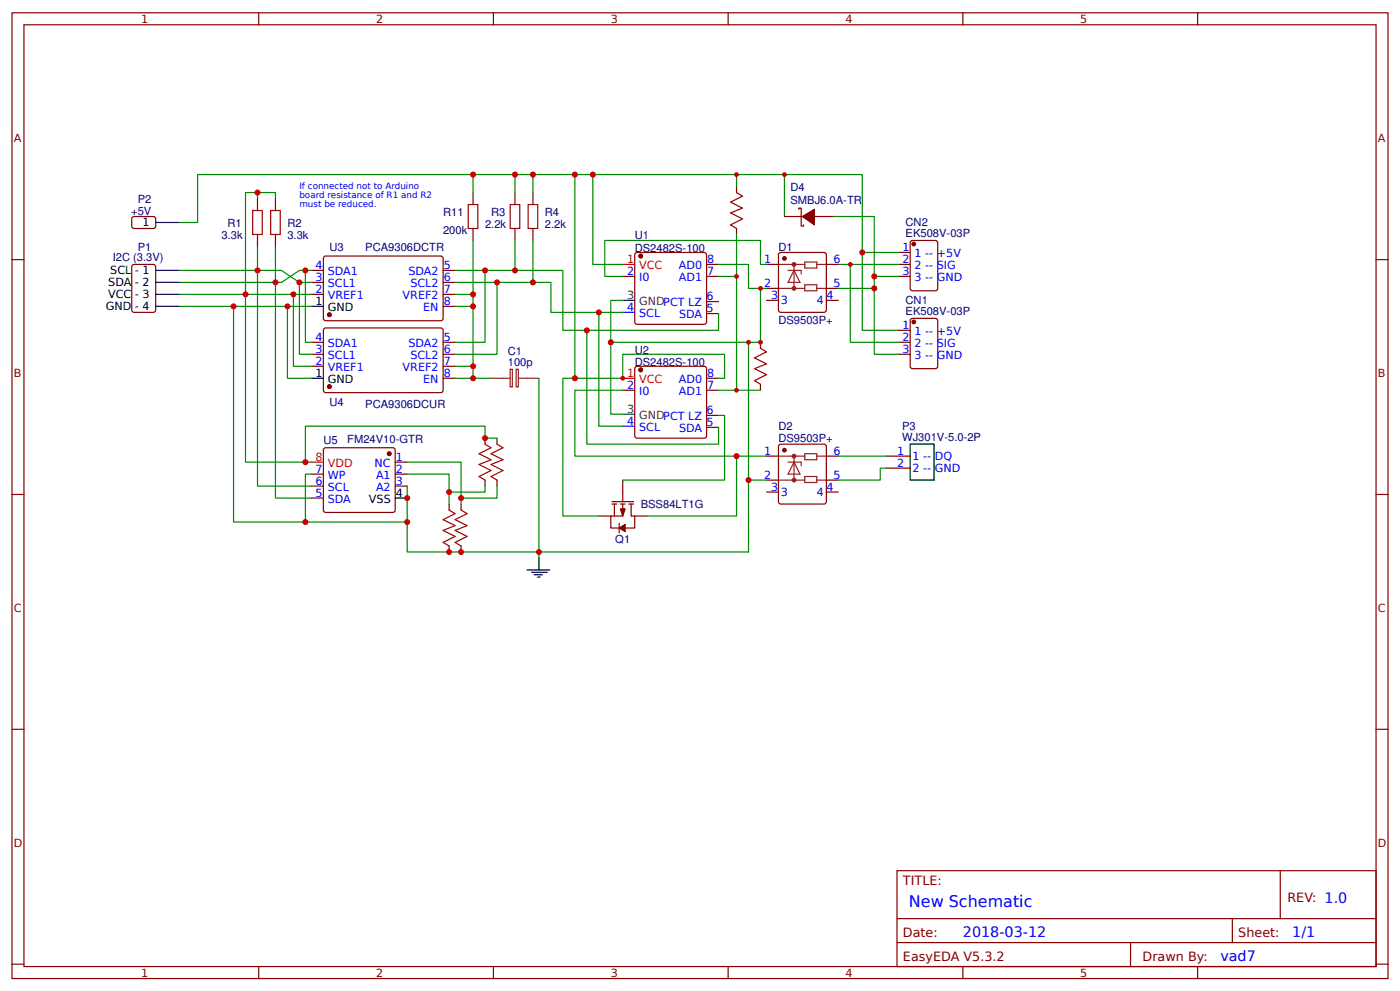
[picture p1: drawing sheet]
<svg xmlns="http://www.w3.org/2000/svg" width="309mm" height="219mm" viewBox="0 0 309 219" stroke-linecap="round" stroke-linejoin="round" font-family="sans-serif">
<g fill="none" stroke="#800" stroke-width=".26">
<path d="M2.6 2.8h304.1v213.3h-304.1zM5.3 5.5h298.7v207.9h-298.7zM57.1 2.8v2.7M109 2.8v2.7M160.9 2.8v2.7M212.7 2.8v2.7M264.6 2.8v2.7M2.6 57.3h2.7M29.4 58.5l4.5-.1 .4 .3 .1 9.7-.3 .5-4.5 .1-.4-.3-.1-9.8zM68.8 59.7h2.6M71.7 56.6h25.9l.3 .5-.1 13.5-.4 .2h-25.7l-.3-.5v-13.2zM97.9 59.7h2.6"/>
<path d="M140.5 55.8l15.1-.1 .4 .3 .1 15.1-.3 .5h-15l-.5-.2-.1-15.1zM156.1 58.4h2.6M304 57.3h2.7M68.8 65h2.6M68.8 62.4h2.6M97.9 65h2.6M97.9 62.4h2.6M97.9 67.7h2.6M137.6 61h2.6M156.1 61h2.6M156.1 69.2h2.6M156.1 66.6h2.6"/>
<path d="M137.6 86.2h2.6M140.5 81l15.1-.1 .4 .2 .1 15.1-.3 .5-15 .1-.5-.3-.1-15.1zM156.1 86.2h2.6M156.1 94.4h2.6M156.1 91.7h2.6M156.1 83.5h2.6M2.6 109.2h2.7M304 109.2h2.7M2.6 161.1h2.7M304 161.1h2.7M198.2 192.3h105.8v21.1h-105.8zM282.8 192.3v10.6"/>
<path d="M2.6 212.9h2.7M57.1 213.4v2.7M109 213.4v2.7M160.9 213.4v2.7M198.2 202.9h105.8M198.2 208.1h105.8M212.7 213.4v2.7M249.8 208.1v5.3M264.6 213.4v2.7M272.3 202.9v5.2M304 212.9h2.7"/>
</g>
<g fill="#800" stroke="#800" stroke-width=".26">
<circle cx="141.6" cy="56.5" r=".4"/>
<circle cx="141.6" cy="81.7" r=".4"/>
<circle cx="72.8" cy="69.5" r=".4"/>
</g>
<path d="M137.6 58.4h2.6M137.6 83.5h2.6" fill="none" stroke="#f00" stroke-width=".26"/>
<path d="M137.6 66.3h2.6M137.6 91.5h2.6" fill="none" stroke="#333" stroke-width=".26"/>
<path d="M137.6 69h2.6M137.6 94.1h2.6" fill="none" stroke="#00f" stroke-width=".26"/>
<path d="M34.4 59.7h5.3M34.4 67.7h5.3M34.4 62.4h5.3M34.4 65h5.3M68.8 67.7h2.6" fill="none" stroke="#000" stroke-width=".26"/>
<path d="M39.7 59.7h22.5l3.9 2.7h2.7M56.9 54.4v5.3M68.8 59.7h-2.7l-3.9 2.7h-22.5M39.7 65h29.1M68.8 67.7h-17.2v47.6h38.4v-8" fill="none" stroke="#080" stroke-width=".26"/>
<circle cx="56.9" cy="59.7" r=".66" fill="#c00"/>
<path d="M60.9 54.4v8" fill="none" stroke="#080" stroke-width=".26"/>
<circle cx="60.9" cy="62.4" r=".66" fill="#c00"/>
<path d="M56.9 43.8v-1.3h4v1.3M56.9 42.5h-2.7v22.5" fill="none" stroke="#080" stroke-width=".26"/>
<g fill="#c00">
<circle cx="54.2" cy="65" r=".66"/>
<circle cx="56.9" cy="42.5" r=".66"/>
</g>
<circle cx="72.8" cy="85.4" r=".4" fill="#800" stroke="#800" stroke-width=".26"/>
<path d="M68.8 78.2h2.6M68.8 75.6h2.6M71.7 72.5h25.9l.3 .4-.1 13.5-.4 .3-25.7-.1-.3-.4v-13.3zM97.9 78.2h2.6M97.9 75.6h2.6M68.8 80.9h2.6M97.9 80.9h2.6M97.9 83.5h2.6" fill="none" stroke="#800" stroke-width=".26"/>
<path d="M68.8 83.5h2.6" fill="none" stroke="#000" stroke-width=".26"/>
<path d="M67.5 59.7v15.9h1.3" fill="none" stroke="#080" stroke-width=".26"/>
<circle cx="67.5" cy="59.7" r=".66" fill="#c00"/>
<path d="M66.1 62.4v15.8h2.7" fill="none" stroke="#080" stroke-width=".26"/>
<circle cx="66.1" cy="62.4" r=".66" fill="#c00"/>
<path d="M64.8 65v15.9h4" fill="none" stroke="#080" stroke-width=".26"/>
<circle cx="64.8" cy="65" r=".66" fill="#c00"/>
<path d="M63.5 67.7v15.8h5.3" fill="none" stroke="#080" stroke-width=".26"/>
<circle cx="63.5" cy="67.7" r=".66" fill="#c00"/>
<circle cx="86" cy="100.2" r=".4" fill="#800" stroke="#800" stroke-width=".26"/>
<path d="M71.7 98.9h15.4l.2 .5-.1 13.5-.4 .3-15.1-.1-.3-.5v-13.2zM68.8 104.7h2.6M68.8 107.3h2.6M68.8 110h2.6M87.3 102h2.7M87.3 104.7h2.7M87.3 107.3h2.7" fill="none" stroke="#800" stroke-width=".26"/>
<path d="M87.3 110h2.7" fill="none" stroke="#000" stroke-width=".26"/>
<path d="M68.8 102h2.6" fill="none" stroke="#f00" stroke-width=".26"/>
<path d="M56.9 59.7v47.6h11.9M54.2 65v37h14.6M60.9 62.4v47.6h7.9M68.8 104.7h-1.3v10.6" fill="none" stroke="#080" stroke-width=".26"/>
<circle cx="67.5" cy="115.3" r=".66" fill="#c00"/>
<path d="M39.7 67.7h11.9" fill="none" stroke="#080" stroke-width=".26"/>
<circle cx="51.6" cy="67.7" r=".66" fill="#c00"/>
<path d="M55.8 46.5h2.1v5.3h-2.1zM59.8 46.5h2.1v5.3h-2.1zM107.2 98.1l1.3 .8-2.7 1.3 2.7 1.3-2.7 1.1 2.7 1.3-2.7 1.3 1.4 .8M109.8 98.1l1.3 .8-2.6 1.3 2.6 1.3-2.6 1.1 2.6 1.3-2.6 1.3 1.3 .8M99.2 112.6l1.3 .8-2.6 1.3 2.6 1.4-2.6 1 2.6 1.4-2.6 1.3 1.3 .8M101.9 112.6l1.3 .8-2.7 1.3 2.7 1.4-2.7 1 2.7 1.4-2.7 1.3 1.4 .8" fill="none" stroke="#a00000" stroke-width=".26"/>
<path d="M56.9 43.8v2.7M56.9 51.8v2.6M60.9 43.8v2.7M60.9 51.8v2.6M107.2 96.8v1.3M109.8 96.8v1.3M99.2 111.3v1.3M101.9 111.3v1.3M107.2 106v1.3M109.8 106v1.3M99.2 120.6v1.3M101.9 120.6v1.3" fill="none" stroke="#800" stroke-width=".26"/>
<path d="M90 115.3v6.6h75.4M90 104.7h9.2v6.6M90 102h11.9v9.3M107.2 107.3v1.4h-8" fill="none" stroke="#080" stroke-width=".26"/>
<circle cx="99.2" cy="108.7" r=".66" fill="#c00"/>
<path d="M109.8 96.8h-2.6v-2.7h-39.7v7.9" fill="none" stroke="#080" stroke-width=".26"/>
<circle cx="67.5" cy="102" r=".66" fill="#c00"/>
<path d="M29.4 47.9h4.7l.3 .4-.1 1.9-.4 .3-4.5-.1-.3-.5v-1.6z" fill="none" stroke="#800" stroke-width=".26"/>
<path d="M34.4 49.1h5.3" fill="none" stroke="#000" stroke-width=".26"/>
<path d="M39.7 49.1h4v-10.6h87.3v19.9h6.6M100.5 59.7h23.9v13.2h34.3v-3.7M100.5 62.4h21.2v6.6h15.9M132.3 69v25.1h5.3M137.6 66.3h-2.7v25.2h2.7" fill="none" stroke="#080" stroke-width=".26"/>
<circle cx="132.3" cy="69" r=".66" fill="#c00"/>
<path d="M129.6 72.9v25.2h29.1v-3.7" fill="none" stroke="#080" stroke-width=".26"/>
<circle cx="129.6" cy="72.9" r=".66" fill="#c00"/>
<path d="M162.7 42.5l1.3 .8-2.6 1.3 2.6 1.4-2.6 1 2.6 1.3-2.6 1.4 1.3 .8M168 76.9l1.3 .8-2.6 1.3 2.6 1.4-2.6 1 2.6 1.3-2.6 1.4 1.3 .8" fill="none" stroke="#a00000" stroke-width=".26"/>
<path d="M162.7 41.2v1.3M162.7 50.5v1.3M168 75.6v1.3M168 84.9v1.3" fill="none" stroke="#800" stroke-width=".26"/>
<path d="M131 38.5h31.7v2.7M162.7 51.8v34.4h-4" fill="none" stroke="#080" stroke-width=".26"/>
<circle cx="131" cy="38.5" r=".66" fill="#c00"/>
<path d="M127 38.5v45h10.6v-5.3h22.5v5.3h-1.4M169.3 38.5h21.2v34.4h7.9M158.7 61h4" fill="none" stroke="#080" stroke-width=".26"/>
<path d="M201.1 98.1h5.3v7.9h-5.3z" fill="none" stroke="#000" stroke-width=".26"/>
<path d="M195.8 100.7h5.3M195.8 103.4h5.3" fill="none" stroke="#800" stroke-width=".26"/>
<circle cx="127" cy="38.5" r=".66" fill="#c00"/>
<path d="M104.5 38.5v4M104.5 53.1v14.6h-4M185.2 58.4h13.2M190.5 55.7h7.9M100.5 65h4M137.6 86.2h-10.6v14.5h42.3" fill="none" stroke="#080" stroke-width=".26"/>
<path d="M104.5 42.5v2.7M104.5 50.5v2.6M198.4 55.7h2.7M198.4 58.4h2.7M201.3 53.2l5.3-.1 .5 .3 .1 10.3-.3 .4-5.3 .1-.4-.2-.1-10.4zM198.4 72.9h2.7M198.4 75.6h2.7M198.4 78.2h2.7M198.4 61h2.7M201.3 70.4l5.3-.1 .5 .3 .1 10.3-.3 .4-5.3 .1-.4-.2-.1-10.4z" fill="none" stroke="#800" stroke-width=".26"/>
<g fill="#800" stroke="#800" stroke-width=".26">
<circle cx="201.9" cy="71.1" r=".4"/>
<circle cx="201.9" cy="53.9" r=".4"/>
</g>
<path d="M103.5 45.2h2.1v5.3h-2.1z" fill="none" stroke="#a00000" stroke-width=".26"/>
<circle cx="104.5" cy="65" r=".66" fill="#c00"/>
<path d="M108.5 83.5h4.2M112.7 81.5h.5v3.9h-.5zM114 81.5h.5v3.9h-.5zM114.6 83.5h4.5" fill="none" stroke="#8d2323" stroke-width=".26"/>
<circle cx="104.5" cy="38.5" r=".66" fill="#c00"/>
<path d="M107.2 59.7v15.9h-6.7" fill="none" stroke="#080" stroke-width=".26"/>
<circle cx="107.2" cy="59.7" r=".66" fill="#c00"/>
<path d="M109.8 62.4v15.8h-9.3" fill="none" stroke="#080" stroke-width=".26"/>
<circle cx="109.8" cy="62.4" r=".66" fill="#c00"/>
<path d="M104.5 67.7v15.8h-4" fill="none" stroke="#080" stroke-width=".26"/>
<circle cx="104.5" cy="67.7" r=".66" fill="#c00"/>
<path d="M100.5 80.9h4" fill="none" stroke="#080" stroke-width=".26"/>
<circle cx="104.5" cy="80.9" r=".66" fill="#c00"/>
<path d="M104.5 83.5h4" fill="none" stroke="#080" stroke-width=".26"/>
<circle cx="104.5" cy="83.5" r=".66" fill="#c00"/>
<path d="M119.1 83.5v38.4M127 83.5h-2.6v30.5h7.9" fill="none" stroke="#080" stroke-width=".26"/>
<g fill="#800" stroke="#800" stroke-width=".26">
<path d="M137.1 112.4h1l-.5 1.6z"/>
<path d="M136.8 116.6l1.3-.8v1.6z"/>
</g>
<path d="M132.3 114h2.6M135.2 110.8h4.8M135.2 111.3h1.1M135.7 111.3v2.7M136.8 115.5v2.2M137.1 111.3h1M137.6 111.3v2.7h-2.7v2.6h1.9M137.6 106v4.8M138.9 111.3h1.1M139.4 111.3v2.7h.8v2.6h-2.1M140.2 114h2.7" fill="none" stroke="#800" stroke-width=".26"/>
<circle cx="127" cy="83.5" r=".66" fill="#c00"/>
<path d="M158.7 91.7h1.4v14.3h-22.5M162.7 100.7v13.3h-19.8M195.8 103.4h-1.3v2.6h-9.3" fill="none" stroke="#080" stroke-width=".26"/>
<g fill="none" stroke="#8d2323" stroke-width=".26">
<path d="M172 58.4h5.8M174.1 59.7h2.9v.8M175.4 59.7l1.3 2.7h-2.6zM175.4 58.4v5.3M177.8 57.9h2.6v1.3h-2.6zM180.4 58.4h2.2M172 63.7h5.8M177.8 62.9h2.6v1.3h-2.6zM180.4 63.7h2.2M172 100.7h5.8M172 106h5.8M174.1 102h2.9v.8"/>
<path d="M175.4 100.7v5.3M175.4 102l1.3 2.7h-2.6zM177.8 100.2h2.6v1.3h-2.6zM177.8 105.2h2.6v1.3h-2.6zM180.4 100.7h2.2M180.4 106h2.2"/>
</g>
<g fill="none" stroke="#8d2323" stroke-width=".53">
<circle cx="175.4" cy="58.4" r=".26"/>
<circle cx="175.4" cy="63.7" r=".26"/>
<circle cx="175.4" cy="100.7" r=".26"/>
<circle cx="175.4" cy="106" r=".26"/>
</g>
<g fill="none" stroke="#800" stroke-width=".26">
<path d="M169.3 58.4h2.7M172.2 55.8l9.8-.1 .5 .3 .1 12.4-.3 .5-9.8 .1-.4-.3-.1-12.4zM182.6 58.4h2.6M169.3 63.7h2.7M169.3 66.3h2.7M182.6 63.7h2.6M182.6 66.3h2.6M172.2 98.2l9.8-.1 .5 .2 .1 12.5-.3 .4-9.8 .1-.4-.3-.1-12.4zM169.3 100.7h2.7M169.3 106h2.7M169.3 108.7h2.7M182.6 100.7h2.6"/>
<path d="M182.6 106h2.6M182.6 108.7h2.6"/>
</g>
<g fill="#800" stroke="#800" stroke-width=".26">
<circle cx="173.3" cy="57.1" r=".4"/>
<circle cx="173.3" cy="99.4" r=".4"/>
</g>
<circle cx="162.7" cy="100.7" r=".66" fill="#c00"/>
<path d="M169.3 58.4h-1.3v-5.3h-34.4v7.9h4M187.9 58.4v17.2h10.5M169.3 63.7h-1.3v11.9h-2.6M185.2 63.7h7.9v14.5h5.3M109.8 107.3v2.7h-7.9M185.2 100.7h10.6" fill="none" stroke="#080" stroke-width=".26"/>
<circle cx="101.9" cy="110" r=".66" fill="#c00"/>
<path d="M165.4 75.6v30.4h3.9" fill="none" stroke="#080" stroke-width=".26"/>
<g fill="#c00">
<circle cx="107.2" cy="96.8" r=".66"/>
<circle cx="90" cy="110" r=".66"/>
</g>
<path d="M158.7 58.4h6.7v5.3h2.6M165.4 106v15.9M119.1 121.9v1.3" fill="none" stroke="#080" stroke-width=".26"/>
<path d="M116.4 125.9h5M117.5 126.4h3.4M118 126.9h1.9M118.8 127.4h.5M119.1 123.2v2.7" fill="none" stroke="#000" stroke-width=".26"/>
<circle cx="165.4" cy="106" r=".66" fill="#c00"/>
<path d="M134.9 75.6h30.5" fill="none" stroke="#080" stroke-width=".26"/>
<g fill="#c00">
<circle cx="134.9" cy="75.6" r=".66"/>
<circle cx="137.6" cy="83.5" r=".53"/>
<circle cx="165.4" cy="75.6" r=".53"/>
<circle cx="162.7" cy="61" r=".53"/>
</g>
<path d="M162.7 86.2h5.3" fill="none" stroke="#080" stroke-width=".26"/>
<circle cx="162.7" cy="86.2" r=".53" fill="#c00"/>
<path d="M168 75.6h.1" fill="none" stroke="#080" stroke-width=".26"/>
<g fill="#c00">
<circle cx="168" cy="75.6" r=".53"/>
<circle cx="190.5" cy="55.7" r=".66"/>
</g>
<path d="M162.7 38.5h6.6" fill="none" stroke="#080" stroke-width=".26"/>
<g fill="#c00">
<circle cx="162.7" cy="38.5" r=".53"/>
<circle cx="187.9" cy="58.4" r=".53"/>
<circle cx="168" cy="63.7" r=".53"/>
</g>
<path d="M173.3 38.5v9.3" fill="none" stroke="#080" stroke-width=".26"/>
<circle cx="173.3" cy="38.5" r=".53" fill="#c00"/>
<path d="M183.9 47.8h9.2v13.2h5.3" fill="none" stroke="#080" stroke-width=".26"/>
<path d="M173.3 47.8h4M176.5 46.2v-.2h.5v3.9h.5v-.2M179.9 47.8h4" fill="none" stroke="#800" stroke-width=".26"/>
<path d="M177.3 47.8l2.6-1.6v3.5z" fill="#800" stroke="#800" stroke-width=".26"/>
<g fill="#c00">
<circle cx="101.9" cy="121.9" r=".66"/>
<circle cx="99.2" cy="121.9" r=".66"/>
<circle cx="90" cy="115.3" r=".66"/>
<circle cx="119.1" cy="121.9" r=".66"/>
</g>
<path d="M193.1 61v2.7" fill="none" stroke="#080" stroke-width=".26"/>
<g fill="#c00">
<circle cx="193.1" cy="63.7" r=".66"/>
<circle cx="193.1" cy="61" r=".66"/>
</g>
<path d="M112.7 45.2h2.1v5.3h-2.1z" fill="none" stroke="#a00000" stroke-width=".26"/>
<path d="M113.8 42.5v2.7M113.8 50.5v2.6" fill="none" stroke="#800" stroke-width=".26"/>
<path d="M113.8 38.5v4" fill="none" stroke="#080" stroke-width=".26"/>
<circle cx="113.8" cy="38.5" r=".66" fill="#c00"/>
<path d="M116.7 45.2h2.1v5.3h-2.1z" fill="none" stroke="#a00000" stroke-width=".26"/>
<path d="M117.7 42.5v2.7M117.7 50.5v2.6" fill="none" stroke="#800" stroke-width=".26"/>
<path d="M117.7 38.5v4" fill="none" stroke="#080" stroke-width=".26"/>
<circle cx="117.7" cy="38.5" r=".66" fill="#c00"/>
<path d="M117.7 53.1v9.3" fill="none" stroke="#080" stroke-width=".26"/>
<circle cx="117.7" cy="62.4" r=".66" fill="#c00"/>
<path d="M113.8 53.1v6.6" fill="none" stroke="#080" stroke-width=".26"/>
<circle cx="113.8" cy="59.7" r=".66" fill="#c00"/>
<text font-size="3.5" fill="#00f" x="200.8" y="200.2">New Schematic</text>
<g font-size="3.2" fill="#00f">
<text x="212.7" y="206.8">2018-03-12</text>
<text x="285.5" y="206.8">1/1</text>
<text x="269.6" y="212.1">vad7</text>
</g>
<g font-size="2.8" fill="#800">
<text x="199.5" y="195.4">TITLE:</text>
<text x="284.4" y="199.2">REV: 1.0</text>
<text x="199.5" y="206.8">Date:</text>
<text x="273.6" y="206.8">Sheet:</text>
<text x="199.5" y="212.1">EasyEDA V5.3.2</text>
<text x="252.4" y="212.1">Drawn By:</text>
</g>
<g font-size="2.5" fill="#800">
<text x="31.2" y="5.1">1</text>
<text x="83.1" y="5.1">2</text>
<text x="134.9" y="5.1">3</text>
<text x="186.8" y="5.1">4</text>
<text x="238.7" y="5.1">5</text>
<text x="3" y="31.4">A</text>
<text x="304.4" y="31.4">A</text>
<text x="3" y="83.3">B</text>
<text x="304.4" y="83.3">B</text>
<text x="3" y="135.1">C</text>
<text x="304.4" y="135.1">C</text>
<text x="3" y="187">D</text>
<text x="304.4" y="187">D</text>
<text x="31.2" y="215.7">1</text>
<text x="83.1" y="215.7">2</text>
<text x="134.9" y="215.7">3</text>
<text x="186.8" y="215.7">4</text>
<text x="238.7" y="215.7">5</text>
</g>
<g font-size="2.5" fill="#000080">
<text x="29" y="47.4">+5V</text>
<text x="30.4" y="44.8">P2</text>
<text x="97.9" y="47.7">R11</text>
<text x="108.5" y="47.7">R3</text>
<text x="120.4" y="47.7">R4</text>
<text x="174.6" y="45">SMBJ6.0A-TR</text>
<text x="174.6" y="42.1">D4</text>
<text x="48.9" y="52.7">3.3k</text>
<text x="50.3" y="50.1">R1</text>
<text x="63.5" y="52.7">3.3k</text>
<text x="63.5" y="50.1">R2</text>
<text x="97.9" y="51.6">200k</text>
<text x="107.2" y="50.3">2.2k</text>
<text x="120.4" y="50.3">2.2k</text>
<text x="140.2" y="52.7">U1</text>
<text x="200.1" y="52.3">EK508V-03P</text>
<text x="200.1" y="50">CN2</text>
<text x="24.9" y="57.6">I2C (3.3V)</text>
<text x="30.4" y="55.4">P1</text>
<text x="72.8" y="55.4">U3</text>
<text x="80.7" y="55.4">PCA9306DCTR</text>
<text x="140.2" y="55.6">DS2482S-100</text>
<text x="172" y="55.4">D1</text>
<text x="172" y="71.5">DS9503P+</text>
<text x="200.1" y="69.5">EK508V-03P</text>
<text x="200.1" y="67.2">CN1</text>
<text x="112.2" y="80.8">100p</text>
<text x="112.2" y="78.4">C1</text>
<text x="140.2" y="80.8">DS2482S-100</text>
<text x="140.2" y="78.1">U2</text>
<text x="72.8" y="89.7">U4</text>
<text x="80.7" y="90">PCA9306DCUR</text>
<text x="172" y="95">D2</text>
<text x="199.3" y="94.9">P3</text>
<text x="71.4" y="98">U5</text>
<text x="76.7" y="97.9">FM24V10-GTR</text>
<text x="172" y="97.7">DS9503P+</text>
<text x="199.3" y="97.3">WJ301V-5.0-2P</text>
<text x="141.6" y="112.2">BSS84LT1G</text>
<text x="135.9" y="119.9">Q1</text>
</g>
<g font-size="2.5">
<text x="31.5" y="49.9">1</text>
<text x="23.9" y="65.8">VCC - 3</text>
<text x="23.9" y="63.2">SDA - 2</text>
<text x="24.4" y="60.5">SCL - 1</text>
<text x="23.4" y="68.4">GND - 4</text>
<text x="69.7" y="67.4">1</text>
<text x="72.4" y="68.7">GND</text>
<text x="69.7" y="83.3">1</text>
<text x="72.4" y="84.6">GND</text>
<text x="81.5" y="111">VSS</text>
<text x="87.4" y="109.7">4</text>
</g>
<g font-size="2.5" fill="#00f">
<text x="69.7" y="59.5">4</text>
<text x="98" y="59.5">5</text>
<text x="150" y="59.5">AD0</text>
<text x="156.2" y="58.1">8</text>
<text x="168.8" y="58.1">1</text>
<text x="184.1" y="58.1">6</text>
<text x="199.4" y="55.5">1</text>
<text x="199.4" y="58.1">2</text>
<text x="202.1" y="56.8">1 -- +5V</text>
<text x="202.1" y="59.5">2 -- SIG</text>
<text x="69.7" y="64.7">2</text>
<text x="69.7" y="62.1">3</text>
<text x="72.4" y="63.4">SCL1</text>
<text x="72.4" y="60.8">SDA1</text>
<text x="90.2" y="60.8">SDA2</text>
<text x="90.7" y="63.4">SCL2</text>
<text x="98" y="62.1">6</text>
<text x="98" y="64.7">7</text>
<text x="138.5" y="60.8">2</text>
<text x="141.2" y="62.1">I0</text>
<text x="150" y="62.1">AD1</text>
<text x="156.2" y="60.8">7</text>
<text x="168.8" y="63.4">2</text>
<text x="184.1" y="63.4">5</text>
<text x="199.4" y="60.8">3</text>
<text x="202.1" y="62.1">3 -- GND</text>
<text x="72.4" y="66.1">VREF1</text>
<text x="89" y="66.1">VREF2</text>
<text x="93.5" y="68.7">EN</text>
<text x="98" y="67.4">8</text>
<text x="138.5" y="68.7">4</text>
<text x="141.2" y="70">SCL</text>
<text x="150" y="70.3">SDA</text>
<text x="156.1" y="69">5</text>
<text x="156.1" y="66.3">6</text>
<text x="170.4" y="66.1">3</text>
<text x="172.5" y="67.1">3</text>
<text x="180.5" y="67.1">4</text>
<text x="182.6" y="66.1">4</text>
<text x="69.7" y="78">3</text>
<text x="69.7" y="75.3">4</text>
<text x="72.4" y="76.6">SDA1</text>
<text x="90.2" y="76.6">SDA2</text>
<text x="98" y="75.3">5</text>
<text x="98" y="78">6</text>
<text x="199.4" y="72.7">1</text>
<text x="199.4" y="75.3">2</text>
<text x="199.4" y="78">3</text>
<text x="202.1" y="74">1 -- +5V</text>
<text x="202.1" y="76.6">2 -- SIG</text>
<text x="69.7" y="80.6">2</text>
<text x="72.4" y="81.9">VREF1</text>
<text x="72.4" y="79.3">SCL1</text>
<text x="89" y="81.9">VREF2</text>
<text x="90.7" y="79.3">SCL2</text>
<text x="98" y="80.6">7</text>
<text x="98" y="83.3">8</text>
<text x="156.2" y="83.3">8</text>
<text x="202.1" y="79.3">3 -- GND</text>
<text x="93.5" y="84.6">EN</text>
<text x="138.5" y="85.9">2</text>
<text x="141.2" y="87.2">I0</text>
<text x="150" y="87.2">AD1</text>
<text x="150" y="84.6">AD0</text>
<text x="156.2" y="85.9">7</text>
<text x="138.5" y="93.8">4</text>
<text x="141.2" y="95.2">SCL</text>
<text x="150" y="95.4">SDA</text>
<text x="156.1" y="94.1">5</text>
<text x="156.1" y="91.5">6</text>
<text x="87.4" y="101.8">1</text>
<text x="168.8" y="100.5">1</text>
<text x="184.1" y="100.5">6</text>
<text x="198.2" y="100.5">1</text>
<text x="201.6" y="101.5">1 -- DQ</text>
<text x="69.7" y="107.1">6</text>
<text x="69.7" y="104.4">7</text>
<text x="72.4" y="105.8">WP</text>
<text x="82.8" y="103.1">NC</text>
<text x="83.1" y="105.8">A1</text>
<text x="87.4" y="104.4">2</text>
<text x="87.4" y="107.1">3</text>
<text x="168.8" y="105.8">2</text>
<text x="184.1" y="105.8">5</text>
<text x="198.2" y="103.1">2</text>
<text x="201.6" y="104.2">2 -- GND</text>
<text x="69.7" y="109.7">5</text>
<text x="72.4" y="111">SDA</text>
<text x="72.4" y="108.4">SCL</text>
<text x="83.1" y="108.4">A2</text>
<text x="170.4" y="108.4">3</text>
<text x="172.5" y="109.5">3</text>
<text x="180.5" y="109.5">4</text>
<text x="182.6" y="108.4">4</text>
</g>
<g font-size="2.5" fill="#f00">
<text x="138.5" y="58.1">1</text>
<text x="141.2" y="59.5">VCC</text>
<text x="138.5" y="83.3">1</text>
<text x="141.2" y="84.6">VCC</text>
<text x="69.7" y="101.8">8</text>
<text x="72.4" y="103.1">VDD</text>
</g>
<g font-size="2.5" fill="#333">
<text x="138.5" y="66.1">3</text>
<text x="141.2" y="67.4">GNDPCT LZ</text>
<text x="138.5" y="91.2">3</text>
<text x="141.2" y="92.5">GNDPCT LZ</text>
</g>
<g font-size="1.9" fill="#00f">
<text x="66.1" y="41.8">If connected not to Arduino</text>
<text x="66.1" y="43.8">board resistance of R1 and R2</text>
<text x="66.1" y="45.7">must be reduced.</text>
</g>
</svg>
